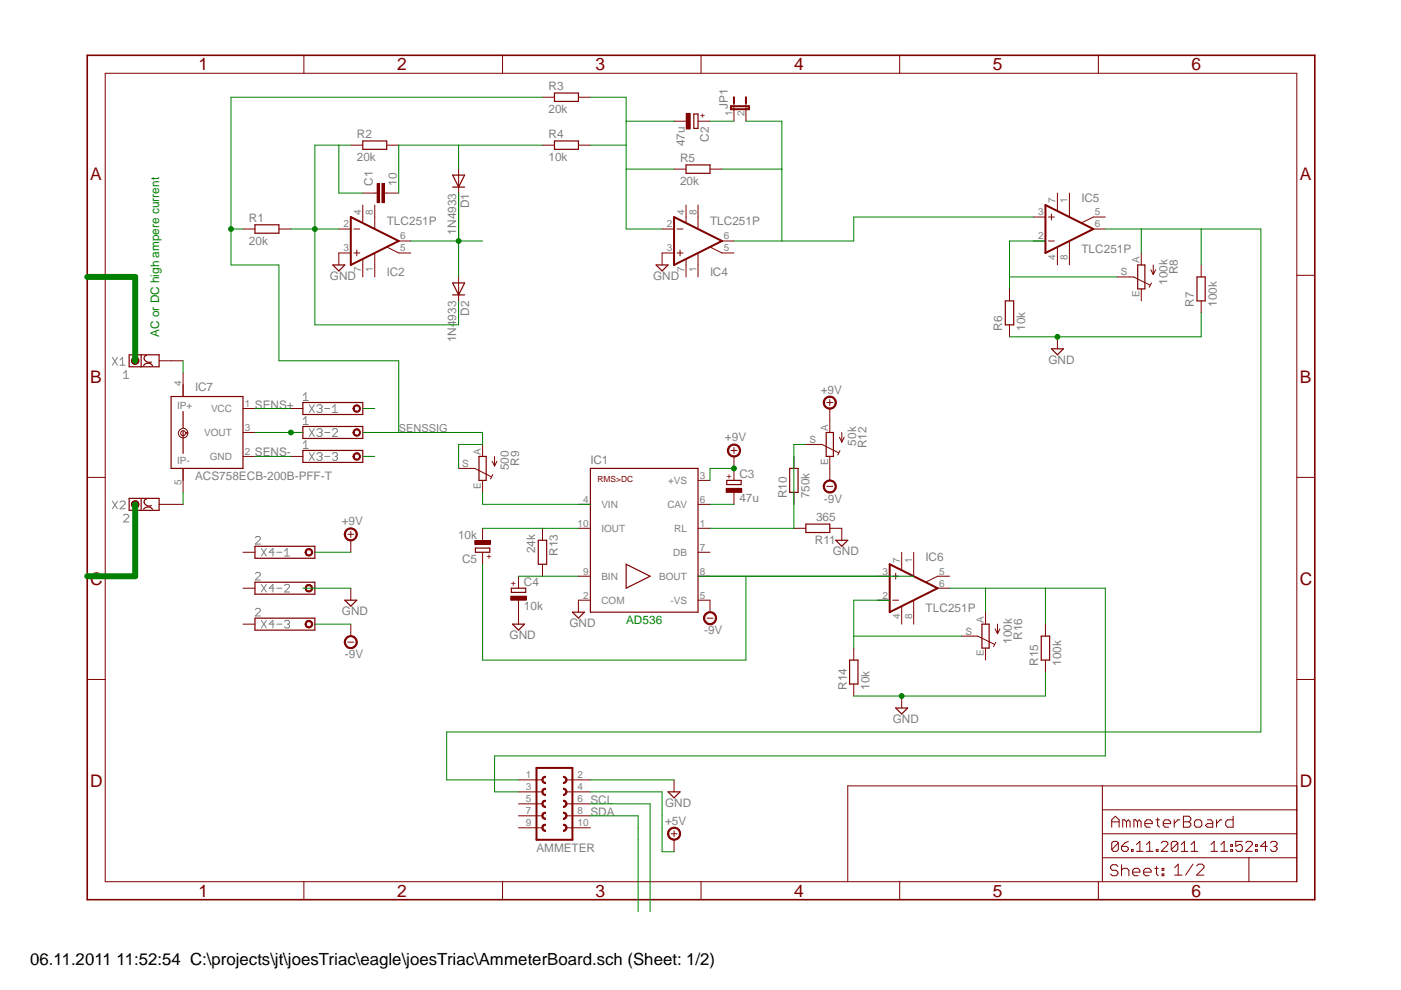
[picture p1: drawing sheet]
<svg xmlns="http://www.w3.org/2000/svg" width="297mm" height="210mm" viewBox="0 0 297 210" stroke-linecap="round" stroke-linejoin="round" font-family="sans-serif">
<g fill="none" stroke="#808080" stroke-width=".21">
<path d="M23.8 75.8l1.1 1.6M24.9 75.8l-1.1 1.6M25.4 76.3l.6-.5v1.6M25.4 77.4h1.1M26.2 79.1l.6-.5v1.6M26.2 80.2h1.1M64.3 83.8l.6-.5v1.6M64.3 88.9l.6-.6v1.7M64.3 94l.6-.6v1.7M64.3 84.9h1.1M64.3 90h1.1M64.3 95.1h1.1"/>
<path d="M65.6 85.8l1 1.7M65.6 90.9l1 1.6M65.6 96l1 1.6M66.6 85.8l-1 1.7M66.6 90.9l-1 1.6M66.6 96l-1 1.6M67.2 86.1l.3-.3h.5l.3 .3v.3l-.3 .2M67.2 91.2l.3-.3h.5l.3 .3v.2l-.3 .3M67.2 96.3l.3-.3h.5l.3 .3v.2l-.3 .3M67.7 86.6h.3M67.7 91.7h.3M67.7 96.8h.3"/>
<path d="M68 86.6l.3 .3v.3l-.3 .3h-.5l-.3-.3M68 91.7l.3 .3v.2l-.3 .3h-.5l-.3-.3M68 96.8l.3 .3v.2l-.3 .3h-.5l-.3-.3M68.8 86.6h1.1M68.8 91.7h1.1M68.8 96.8h1.1M70.5 87.5h1M70.5 86.4l.5-.6v1.7M70.5 91.2l.2-.3h.6l.2 .3v.2l-1 1.1h1M70.5 96.3l.2-.3h.6l.2 .3v.2l-.2 .3M71 96.8h.3M71.3 96.8l.2 .3v.2l-.2 .3h-.6l-.2-.3"/>
<path d="M23.8 106.3l1.1 1.6M24.9 106.3l-1.1 1.6M25.4 106.5l.3-.2h.6l.2 .2v.3l-1.1 1.1h1.1M26.2 109.3l.3-.2h.5l.3 .2v.3l-1.1 1.1h1.1M54.1 114l.3-.3h.5l.3 .3v.3l-1.1 1.1h1.1M55.4 116.3l1.1 1.6M56.5 116.3l-1.1 1.6M58.1 117.1h-1l.8-.8v1.6M58.7 117.1h1.1M60.3 116.8l.6-.5v1.6M60.3 117.9h1.1M54.1 121.6l.3-.2h.5l.3 .2v.3l-1.1 1.1h1.1"/>
<path d="M54.1 129.2l.3-.2h.5l.3 .2v.3l-1.1 1.1h1.1M55.4 123.9l1.1 1.6M55.4 131.5l1.1 1.6M56.5 123.9l-1.1 1.6M56.5 131.5l-1.1 1.6M58.1 124.7h-1l.8-.8v1.6M58.1 132.3h-1l.8-.8v1.6M58.7 124.7h1.1M58.7 132.3h1.1M60.3 124.2l.3-.3h.5l.3 .3v.3l-1.1 1h1.1M60.3 131.8l.3-.3h.5l.3 .3v.3l-.3 .2M60.9 132.3h.2"/>
<path d="M61.1 132.3l.3 .3v.3l-.3 .2h-.5l-.3-.2"/>
</g>
<g fill="none" stroke="#800000" stroke-width=".21">
<path d="M22.3 15.5h252.7v171.4h-252.7zM64.4 11.7v3.8M106.5 11.7v3.8M148.6 11.7v3.8M190.8 11.7v3.8M232.9 11.7v3.8M18.5 58.4h3.8M275 58.4h3.8M18.5 101.2h3.8M122.6 106.9h2.6M122.6 112h2.6M148 106.9h2.5"/>
<path d="M148 112h2.5M148 101.9h2.5M148 117.1h2.5M275 101.2h3.8M122.6 127.3h2.6M122.6 122.2h2.6M148 127.3h2.5M148 122.2h2.5M18.5 144.1h3.8M275 144.1h3.8M109.9 165.4h5.1M109.9 167.9h5.1"/>
<path d="M109.9 170.4h5.1M233.7 166.6v20.3M233.7 176.8h41.3M233.7 171.7h41.3M235.7 175.4v-1.6l.8-.7 .8 .7v1.6M235.7 174.2h1.6M237.1 178.7l-.3-.3h-.8l-.3 .3v1.4M237.1 178.7v1.4l-.3 .4h-.8l-.3-.4M237.1 178.7l-1.4 1.4M237.8 179.5h1l.4 .3v.3l-.4 .4h-.6l-.4-.4zM238.8 174.2l-.4-.4h-.4v1.6M238.8 174.2v1.2"/>
<path d="M238.8 174.2l.4-.4 .4 .4v1.2M239.2 178.4l-.7 .3-.7 .8M241 179.1l.7-.7v2.1M241.2 174.2l-.4-.4h-.4v1.6M241.2 174.2v1.2M241.2 174.2l.4-.4 .3 .4v1.2M242.7 174.6h1.6v-.4l-.4-.4h-.8l-.4 .4v.8l.4 .4h.8M243.1 179.1l.7-.7v2.1M245.1 173.8h.7M245.4 173.4v1.6l.4 .4M246.2 178.7l.4-.3h.7l.3 .3v.4l-1.4 1.4h1.4M246.6 174.6h1.6v-.4l-.4-.4h-.8l-.4 .4v.8l.4 .4h.8"/>
<path d="M249 173.8v1.6M249.7 178.7l-.3-.3h-.7l-.4 .3v1.4M249.7 178.7v1.4l-.3 .4h-.7l-.4-.4M249.7 178.7l-1.4 1.4M250.1 173.8h-.4l-.7 .8M250.4 179.1l.7-.7v2.1M250.9 174.2h1.2M250.9 173.1h1.2l.4 .3v.4l-.4 .4 .4 .4v.4l-.4 .4h-1.2zM252.5 179.1l.7-.7v2.1M253.6 173.8h.8l.4 .4v.8l-.4 .4h-.8l-.4-.4v-.8zM256 173.8h.7l.4 .4v1.2h-1.1l-.4-.4 .4-.4h1.1M256.7 179.1l.7-.7v2.1"/>
<path d="M257.9 173.8v1.6M258.9 179.1l.6-.7v2.1M259.1 173.8h-.4l-.8 .8M260.9 179.1h.4v.4h-.4zM261.4 173.1v2.3h-1.1l-.4-.4v-.8l.4-.4h1.1M263.4 178.4h-1.4v1.1l.7-.4h.4l.3 .4v.6l-.3 .4h-.8l-.3-.4M264.1 178.7l.4-.3h.7l.3 .3v.4l-1.4 1.4h1.4M266.2 179.1h.4v.4h-.4zM268.7 179.5h-1.5l1.1-1.1v2.1M269.4 178.7l.3-.3h.7l.4 .3v.4l-.4 .4M270.1 179.5h.3M270.4 179.5l.4 .3v.3l-.4 .4h-.7l-.3-.4"/>
<path d="M275 166.6h-95.3v20.3M64.4 186.9v3.9M106.5 186.9v3.9M148.6 186.9v3.9M190.8 186.9v3.9M232.9 186.9v3.9M233.7 181.9h41.3M237 183.7l-.4-.4h-.8l-.3 .4v.4l.3 .4h.8l.4 .4v.4l-.4 .4h-.8l-.3-.4M237.8 183.3v2.4M237.8 184.5l.4-.4h.8l.3 .4v1.2M239.9 180.1h.3v.4h-.3zM240.2 184.9h1.5v-.4l-.4-.4h-.8l-.3 .4v.8l.3 .4h.8"/>
<path d="M241 180.5h1.4M242.5 184.9h1.5v-.4l-.4-.4h-.7l-.4 .4v.8l.4 .4h.7M243.1 180.5h1.4M244.8 184.1h.8M245.1 180.1h.4v.4h-.4zM245.2 183.7v1.6l.4 .4M246.4 184.1h.4v.4h-.4zM246.4 185.3h.4v.4h-.4zM249 184l.8-.8v2.3M249 185.5h1.6M250.4 180.5h1.4M252.5 180.5h1.5"/>
<path d="M252.9 183.2l-1.5 2.3M253.7 183.6l.4-.4h.8l.4 .4v.4l-1.6 1.5h1.6M256.7 180.5h1.4M258.9 180.5h1.4M260.9 180.1h.4v.4h-.4zM264.8 181.9v5M266.2 180.1h.4v.4h-.4z"/>
</g>
<path d="M125.2 99.3h22.8v30.5h-22.8zM132.8 119.6l5 2.6-5 2.5z" fill="none" stroke="#800000" stroke-width=".25"/>
<path d="M18.5 11.7h260.3v179.1h-260.3z" fill="none" stroke="#800000" stroke-width=".34"/>
<path d="M113.7 162.8h7.7" fill="none" stroke="#800000" stroke-width=".42"/>
<path d="M115.2 169.8l.5-.1v.2a.51 .51 0 0 0-.6 .5 .51 .51 0 0 0 .6 .5v.3a.79 .79 0 0 1-.8-.5 .79 .79 0 0 1 .3-.9z" fill-rule="evenodd" fill="#800000"/>
<path d="M115.2 169.8l.5-.1v.2a.51 .51 0 0 0-.6 .5 .51 .51 0 0 0 .6 .5v.3a.79 .79 0 0 1-.8-.5 .79 .79 0 0 1 .3-.9z" fill="none" stroke="#800000" stroke-width=".21"/>
<path d="M115.2 167.2l.5-.1v.3a.51 .51 0 0 0-.6 .5 .51 .51 0 0 0 .6 .5v.3a.79 .79 0 0 1-.8-.6 .79 .79 0 0 1 .3-.9z" fill-rule="evenodd" fill="#800000"/>
<path d="M115.2 167.2l.5-.1v.3a.51 .51 0 0 0-.6 .5 .51 .51 0 0 0 .6 .5v.3a.79 .79 0 0 1-.8-.6 .79 .79 0 0 1 .3-.9z" fill="none" stroke="#800000" stroke-width=".21"/>
<path d="M115 164.9l.5-.3h.2v.2a.51 .51 0 0 0-.6 .6 .51 .51 0 0 0 .6 .5v.2a.76 .76 0 0 1-.8-.4 .76 .76 0 0 1 .1-.8z" fill-rule="evenodd" fill="#800000"/>
<path d="M115 164.9l.5-.3h.2v.2a.51 .51 0 0 0-.6 .6 .51 .51 0 0 0 .6 .5v.2a.76 .76 0 0 1-.8-.4 .76 .76 0 0 1 .1-.8zM120.1 165.4h5.1M120.1 167.9h5.1M120.1 170.4h5.1" fill="none" stroke="#800000" stroke-width=".21"/>
<path d="M119.5 169.7a.76 .76 0 0 1 .7 .7 .76 .76 0 0 1-.7 .8v-.3a.51 .51 0 0 0 .4-.5 .51 .51 0 0 0-.4-.5z" fill-rule="evenodd" fill="#800000"/>
<path d="M119.5 169.7a.76 .76 0 0 1 .7 .7 .76 .76 0 0 1-.7 .8v-.3a.51 .51 0 0 0 .4-.5 .51 .51 0 0 0-.4-.5z" fill="none" stroke="#800000" stroke-width=".21"/>
<path d="M119.5 167.1a.76 .76 0 0 1 .7 .8 .76 .76 0 0 1-.7 .8v-.3a.51 .51 0 0 0 .4-.5 .51 .51 0 0 0-.4-.5z" fill-rule="evenodd" fill="#800000"/>
<path d="M119.5 167.1a.76 .76 0 0 1 .7 .8 .76 .76 0 0 1-.7 .8v-.3a.51 .51 0 0 0 .4-.5 .51 .51 0 0 0-.4-.5z" fill="none" stroke="#800000" stroke-width=".21"/>
<path d="M119.5 164.6a.76 .76 0 0 1 .7 .8 .76 .76 0 0 1-.7 .7v-.2a.51 .51 0 0 0 .4-.5 .51 .51 0 0 0-.4-.6z" fill-rule="evenodd" fill="#800000"/>
<path d="M109.9 173h5.1M109.9 175.5h5.1M119.5 164.6a.76 .76 0 0 1 .7 .8 .76 .76 0 0 1-.7 .7v-.2a.51 .51 0 0 0 .4-.5 .51 .51 0 0 0-.4-.6z" fill="none" stroke="#800000" stroke-width=".21"/>
<path d="M113.7 162.8v15.3h7.7v-15.3" fill="none" stroke="#800000" stroke-width=".42"/>
<path d="M115 175l.5-.2h.2v.2a.51 .51 0 0 0-.6 .5 .51 .51 0 0 0 .6 .5v.3a.78 .78 0 0 1-.8-.4 .78 .78 0 0 1 .1-.9z" fill-rule="evenodd" fill="#800000"/>
<path d="M115 175l.5-.2h.2v.2a.51 .51 0 0 0-.6 .5 .51 .51 0 0 0 .6 .5v.3a.78 .78 0 0 1-.8-.4 .78 .78 0 0 1 .1-.9z" fill="none" stroke="#800000" stroke-width=".21"/>
<path d="M115 172.5l.5-.3h.2v.3a.51 .51 0 0 0-.6 .5 .51 .51 0 0 0 .6 .5v.2a.78 .78 0 0 1-.8-.4 .78 .78 0 0 1 .1-.8z" fill-rule="evenodd" fill="#800000"/>
<path d="M115 172.5l.5-.3h.2v.3a.51 .51 0 0 0-.6 .5 .51 .51 0 0 0 .6 .5v.2a.78 .78 0 0 1-.8-.4 .78 .78 0 0 1 .1-.8zM120.1 173h5.1M120.1 175.5h5.1" fill="none" stroke="#800000" stroke-width=".21"/>
<path d="M119.5 174.8a.76 .76 0 0 1 .7 .7 .76 .76 0 0 1-.7 .8v-.3a.51 .51 0 0 0 .4-.5 .51 .51 0 0 0-.4-.5z" fill-rule="evenodd" fill="#800000"/>
<path d="M119.5 174.8a.76 .76 0 0 1 .7 .7 .76 .76 0 0 1-.7 .8v-.3a.51 .51 0 0 0 .4-.5 .51 .51 0 0 0-.4-.5z" fill="none" stroke="#800000" stroke-width=".21"/>
<path d="M119.5 172.2a.76 .76 0 0 1 .7 .8 .76 .76 0 0 1-.7 .7v-.2a.51 .51 0 0 0 .4-.5 .51 .51 0 0 0-.4-.5z" fill-rule="evenodd" fill="#800000"/>
<g fill="none" stroke="#800000" stroke-width=".21">
<path d="M74.4 30.8h2.5M82 30.8h2.5M115 30.8h2.6M115 20.6h2.6M122.6 30.8h2.6M122.6 20.6h2.6M142.9 35.9h2.6M150.5 35.9h2.6M51.5 48.6h2.6M59.1 48.6h2.6M71.8 53.6h2.6M71.8 48.6h2.6"/>
<path d="M75 53.6h1.3M75 48.6h1.3M75.6 53v1.3M76.9 43.5v3.7M76.9 55v3.7M76.9 40.9h2.6M79.5 43.5v5M79.5 53.7v5M82 40.9h2.5M82.1 52.4l2.4 1.2h2.6M84.5 51.1h2.6M140.4 53.6h2.5"/>
<path d="M140.4 48.6h2.5M143.5 53.6h1.3M143.5 48.6h1.3M144.2 53v1.3M145.5 43.5v3.7M145.5 55v3.7M148 43.5v5M148 53.7v5M150.6 52.4l2.5 1.2h2.5M153.1 51.1h2.5M219.1 51.1h2.6M219.1 46h2.6"/>
<path d="M222.3 51.1h1.3M222.3 46h1.3M222.9 45.4v1.3M224.2 40.9v3.8M224.2 52.5v3.7M226.7 40.9v5M226.7 51.2v5M231.8 48.6h2.6M234.4 46h-2.6l-2.5 1.2M254.7 56.2v2.5M214 61.3v2.5M214 68.9v2.5"/>
<path d="M254.7 63.8v2.5M119.5 172.2a.76 .76 0 0 1 .7 .8 .76 .76 0 0 1-.7 .7v-.2a.51 .51 0 0 0 .4-.5 .51 .51 0 0 0-.4-.5z"/>
</g>
<path d="M74.4 46l10.1 5.1-10.1 5.1zM142.9 46l10.2 5.1-10.2 5.1zM221.7 43.5l10.1 5.1-10.1 5z" fill="none" stroke="#800000" stroke-width=".42"/>
<path d="M117.6 19.7h5v1.8h-5zM76.9 29.9h5.1v1.8h-5.1zM117.6 29.9h5v1.8h-5zM145.5 35h5v1.7h-5zM54.1 47.7h5v1.7h-5zM253.8 58.7h1.7v5.1h-1.7zM213.1 63.8h1.8v5.1h-1.8z" fill="none" stroke="#800000" stroke-width=".25"/>
<path d="M81 38.9h.5v4.1h-.5z" fill-rule="evenodd" fill="#800000"/>
<path d="M81 38.9h.5v4.1h-.5z" fill="none" stroke="#800000" stroke-width=".21"/>
<path d="M80 38.9h.5v4.1h-.5z" fill-rule="evenodd" fill="#800000"/>
<path d="M80 38.9h.5v4.1h-.5zM142.9 25.7h2.6M148 25.7h2.5M79.5 40.9h.5M81.5 40.9h.5" fill="none" stroke="#800000" stroke-width=".21"/>
<path d="M147.1 24.2h.9v3h-.9z" fill="none" stroke="#800000" stroke-width=".25"/>
<path d="M145.5 24h.8v3.3h-.8z" fill-rule="evenodd" fill="#800000"/>
<g fill="none" stroke="#800000" stroke-width=".21">
<path d="M97.2 35.9v5M145.5 24h.8v3.3h-.8zM155.6 21.9v3.8M158.2 21.9v3.8M71.8 53.6v2.6M97.2 58.7v5.1M140.4 53.6v2.6M236.9 58.7h3.4l3.5 1.8M242 53.6v2.6M244 57.2l.5 1M244.1 60l-.4 .9M244.5 56.2v2"/>
<path d="M245 57.2l-.5 1M224.2 71.4v2.6M242 61.3v2.5M142.9 165.4v2.5M142.9 178.1v2.5"/>
</g>
<path d="M96 37.1h2.5l-1.3 2.6zM96 39.7h2.5M70.6 56.2h2.5l-1.3 1.2zM96 60h2.5l-1.3 2.5zM139.1 56.2h2.5l-1.2 1.2zM241.2 56.2h1.5v5.1h-1.5zM96 62.5h2.5M222.9 74h2.6l-1.3 1.2zM141.6 167.9h2.6l-1.3 1.3z" fill="none" stroke="#800000" stroke-width=".25"/>
<path d="M155 22.5h3.8v.7h-3.8zM155.6 20.6v1.3M158.2 20.6v1.3" fill="none" stroke="#800000" stroke-width=".42"/>
<path d="M141.9 175.9a1.4 1.4 0 0 1 2.2 .1 1.4 1.4 0 0 1-.8 2.1 1.4 1.4 0 0 1-1.8-1.3h.3a1.15 1.15 0 0 1 1.5-1.1 1.15 1.15 0 0 1 .4 1.8 1.15 1.15 0 0 1-1.8-.3l-.1-.4h-.3z" fill-rule="evenodd" fill="#800000"/>
<path d="M33.7 76.5h5.1M38.8 79v5.1M38.1 91.1a.99 .99 0 0 1 1-.3 .99 .99 0 0 1 .7 .9h-.5a.52 .52 0 0 0-.8-.3 .52 .52 0 0 0 0 .8 .52 .52 0 0 0 .8-.3h.5a1.01 1.01 0 0 1-1.4 .9 1.01 1.01 0 0 1-.3-1.7zM38.8 99.3v5.1M51.5 96.8h2.6M51.5 86.6h2.6M51.5 91.7h2.6M141.9 175.9a1.4 1.4 0 0 1 2.2 .1 1.4 1.4 0 0 1-.8 2.1 1.4 1.4 0 0 1-1.8-1.3h.3a1.15 1.15 0 0 1 1.5-1.1 1.15 1.15 0 0 1 .4 1.8 1.15 1.15 0 0 1-1.8-.3l-.1-.4h-.3zM142.3 176.8h1.2M142.9 176.1v1.3" fill="none" stroke="#800000" stroke-width=".21"/>
<path d="M27.4 75.2h6.3v2.6h-6.3zM29.9 75.2v2.6M31.1 75.4a.6 .6 0 0 0-.5 .7M36.3 84.1h15.2v15.2h-15.2zM38.8 87.2v3.5M38.8 91.4v4.7" fill="none" stroke="#800000" stroke-width=".25"/>
<path d="M28.2 75.8a.82 .82 0 0 1 1.2 .3 .82 .82 0 0 1-.6 1.2 .82 .82 0 0 1-.9-.8h.2a.56 .56 0 0 1 .7-.6 .56 .56 0 0 1 .3 .9 .56 .56 0 0 1-.9 0l-.1-.3h-.2z" fill-rule="evenodd" fill="#800000"/>
<path d="M28.2 75.8a.82 .82 0 0 1 1.2 .3 .82 .82 0 0 1-.6 1.2 .82 .82 0 0 1-.9-.8h.2a.56 .56 0 0 1 .7-.6 .56 .56 0 0 1 .3 .9 .56 .56 0 0 1-.9 0l-.1-.3h-.2zM33.7 106.9h5.1" fill="none" stroke="#800000" stroke-width=".21"/>
<path d="M30.4 77.5a1.15 1.15 0 0 1 1.9 0M30.6 76.1a1.16 1.16 0 0 0 1.5 .7M27.4 105.7h6.3v2.5h-6.3zM29.9 105.7v2.5M31.1 105.8a.6 .6 0 0 0-.5 .8" fill="none" stroke="#800000" stroke-width=".25"/>
<path d="M27.9 106.6a.82 .82 0 0 1 1.4-.2 .82 .82 0 0 1-.3 1.3 .82 .82 0 0 1-1.1-.8h.2a.55 .55 0 0 1 .7-.5 .55 .55 0 0 1 .3 .8 .55 .55 0 0 1-.9 0l-.1-.3h-.2z" fill-rule="evenodd" fill="#800000"/>
<path d="M61.7 86.6h2.5M27.9 106.6a.82 .82 0 0 1 1.4-.2 .82 .82 0 0 1-.3 1.3 .82 .82 0 0 1-1.1-.8h.2a.55 .55 0 0 1 .7-.5 .55 .55 0 0 1 .3 .8 .55 .55 0 0 1-.9 0l-.1-.3h-.2z" fill="none" stroke="#800000" stroke-width=".21"/>
<path d="M64.2 85.3h12.7v2.6h-12.7zM30.4 107.9a1.21 1.21 0 0 1 1.9 0M30.6 106.6a1.08 1.08 0 0 0 1.5 .6" fill="none" stroke="#800000" stroke-width=".25"/>
<path d="M75.2 86a.8 .8 0 0 1 1.2 .3 .8 .8 0 0 1-.6 1.1 .8 .8 0 0 1-1-.8h.3a.57 .57 0 0 1 .8-.4 .57 .57 0 0 1 .2 .9 .57 .57 0 0 1-1-.2v-.3h-.3z" fill-rule="evenodd" fill="#800000"/>
<path d="M61.7 91.7h2.5M75.2 86a.8 .8 0 0 1 1.2 .3 .8 .8 0 0 1-.6 1.1 .8 .8 0 0 1-1-.8h.3a.57 .57 0 0 1 .8-.4 .57 .57 0 0 1 .2 .9 .57 .57 0 0 1-1-.2v-.3h-.3z" fill="none" stroke="#800000" stroke-width=".21"/>
<path d="M64.2 90.4h12.7v2.6h-12.7z" fill="none" stroke="#800000" stroke-width=".25"/>
<path d="M75.2 91.1a.8 .8 0 0 1 1.2 .3 .8 .8 0 0 1-.6 1.1 .8 .8 0 0 1-1-.8h.3a.57 .57 0 0 1 .8-.4 .57 .57 0 0 1 .2 .9 .57 .57 0 0 1-1-.2v-.3h-.3z" fill-rule="evenodd" fill="#800000"/>
<path d="M61.7 96.8h2.5M75.2 91.1a.8 .8 0 0 1 1.2 .3 .8 .8 0 0 1-.6 1.1 .8 .8 0 0 1-1-.8h.3a.57 .57 0 0 1 .8-.4 .57 .57 0 0 1 .2 .9 .57 .57 0 0 1-1-.2v-.3h-.3z" fill="none" stroke="#800000" stroke-width=".21"/>
<path d="M64.2 95.5h12.7v2.5h-12.7z" fill="none" stroke="#800000" stroke-width=".25"/>
<path d="M74.9 96.4a.8 .8 0 0 1 1.3-.2 .8 .8 0 0 1-.3 1.3 .8 .8 0 0 1-1.1-.7h.3a.56 .56 0 0 1 .8-.5 .56 .56 0 0 1 .1 .9 .56 .56 0 0 1-.9-.2v-.2h-.3z" fill-rule="evenodd" fill="#800000"/>
<path d="M74.9 96.4a.8 .8 0 0 1 1.3-.2 .8 .8 0 0 1-.3 1.3 .8 .8 0 0 1-1.1-.7h.3a.56 .56 0 0 1 .8-.5 .56 .56 0 0 1 .1 .9 .56 .56 0 0 1-.9-.2v-.2h-.3zM51.5 117.1h2.6" fill="none" stroke="#800000" stroke-width=".21"/>
<path d="M54.1 115.8h12.7v2.6h-12.7z" fill="none" stroke="#800000" stroke-width=".25"/>
<path d="M65 116.4a.82 .82 0 0 1 1.2 .3 .82 .82 0 0 1-.5 1.2 .82 .82 0 0 1-1-.8h.2a.56 .56 0 0 1 .8-.5 .56 .56 0 0 1 .2 .9 .56 .56 0 0 1-.9-.2l-.1-.2h-.2z" fill-rule="evenodd" fill="#800000"/>
<path d="M65 116.4a.82 .82 0 0 1 1.2 .3 .82 .82 0 0 1-.5 1.2 .82 .82 0 0 1-1-.8h.2a.56 .56 0 0 1 .8-.5 .56 .56 0 0 1 .2 .9 .56 .56 0 0 1-.9-.2l-.1-.2h-.2zM51.5 124.7h2.6" fill="none" stroke="#800000" stroke-width=".21"/>
<path d="M54.1 123.4h12.7v2.6h-12.7z" fill="none" stroke="#800000" stroke-width=".25"/>
<path d="M65 124a.82 .82 0 0 1 1.2 .4 .82 .82 0 0 1-.5 1.1 .82 .82 0 0 1-1-.8h.2a.56 .56 0 0 1 .8-.5 .56 .56 0 0 1 .2 1 .56 .56 0 0 1-.9-.2l-.1-.3h-.2z" fill-rule="evenodd" fill="#800000"/>
<path d="M51.5 132.3h2.6M65 124a.82 .82 0 0 1 1.2 .4 .82 .82 0 0 1-.5 1.1 .82 .82 0 0 1-1-.8h.2a.56 .56 0 0 1 .8-.5 .56 .56 0 0 1 .2 1 .56 .56 0 0 1-.9-.2l-.1-.3h-.2z" fill="none" stroke="#800000" stroke-width=".21"/>
<path d="M54.1 131.1h12.7v2.5h-12.7z" fill="none" stroke="#800000" stroke-width=".25"/>
<path d="M65 131.7a.82 .82 0 0 1 1.2 .3 .82 .82 0 0 1-.5 1.1 .82 .82 0 0 1-1-.8h.2a.56 .56 0 0 1 .8-.4 .56 .56 0 0 1 .2 .9 .56 .56 0 0 1-.9-.2l-.1-.3h-.2z" fill-rule="evenodd" fill="#800000"/>
<path d="M74.4 114.6v2.5M65 131.7a.82 .82 0 0 1 1.2 .3 .82 .82 0 0 1-.5 1.1 .82 .82 0 0 1-1-.8h.2a.56 .56 0 0 1 .8-.4 .56 .56 0 0 1 .2 .9 .56 .56 0 0 1-.9-.2l-.1-.3h-.2z" fill="none" stroke="#800000" stroke-width=".21"/>
<path d="M73.3 112.4a1.39 1.39 0 0 1 2.2 .2 1.39 1.39 0 0 1-.8 2 1.39 1.39 0 0 1-1.7-1.3h.2a1.13 1.13 0 0 1 1.6-1.1 1.13 1.13 0 0 1 .4 1.8 1.13 1.13 0 0 1-1.9-.3l-.1-.4h-.2z" fill-rule="evenodd" fill="#800000"/>
<path d="M73.3 112.4a1.39 1.39 0 0 1 2.2 .2 1.39 1.39 0 0 1-.8 2 1.39 1.39 0 0 1-1.7-1.3h.2a1.13 1.13 0 0 1 1.6-1.1 1.13 1.13 0 0 1 .4 1.8 1.13 1.13 0 0 1-1.9-.3l-.1-.4h-.2zM73.7 113.3h1.3M74.4 112.6v1.3M74.4 132.3v2.6" fill="none" stroke="#800000" stroke-width=".21"/>
<path d="M73.3 135.3a1.39 1.39 0 0 1 2.2 .1 1.39 1.39 0 0 1-.8 2.1 1.39 1.39 0 0 1-1.7-1.4h.2a1.13 1.13 0 0 1 1.6-1.1 1.13 1.13 0 0 1 .4 1.9 1.13 1.13 0 0 1-1.9-.4l-.1-.4h-.2z" fill-rule="evenodd" fill="#800000"/>
<g fill="none" stroke="#800000" stroke-width=".21">
<path d="M97.2 99.3h3.5l3.5 1.8M102.3 94.2v2.6M104.3 97.8l.6 1M104.9 96.8v2M105.4 97.8l-.5 1M168.3 96.8v2.5M170.9 94.2h3.4l3.5 1.8M175.9 86.6v5.1M175.9 96.8v2.5M178 92.7l.5 1M178.1 95.5l-.5 1M178.5 91.7v2"/>
<path d="M179 92.7l-.5 1M102.3 101.9v2.5M104.5 100.6l-.5 1M168.3 104.4v2.5M168.3 112h2.6M175.9 112h2.6M73.3 135.3a1.39 1.39 0 0 1 2.2 .1 1.39 1.39 0 0 1-.8 2.1 1.39 1.39 0 0 1-1.7-1.4h.2a1.13 1.13 0 0 1 1.6-1.1 1.13 1.13 0 0 1 .4 1.9 1.13 1.13 0 0 1-1.9-.4l-.1-.4h-.2zM73.7 136.1h1.3M74.4 124.7v2.6M122.6 127.3v2.5"/>
</g>
<path d="M101.6 96.8h1.5v5.1h-1.5zM167.4 99.3h1.8v5.1h-1.8zM175.2 91.7h1.5v5.1h-1.5zM170.9 111.1h5v1.8h-5zM73.1 127.3h2.5l-1.2 1.2zM121.4 129.8h2.5l-1.3 1.3z" fill="none" stroke="#800000" stroke-width=".25"/>
<path d="M174.9 84.5a1.4 1.4 0 0 1 2.2 .1 1.4 1.4 0 0 1-.8 2.1 1.4 1.4 0 0 1-1.8-1.4h.3a1.13 1.13 0 0 1 1.6-1 1.13 1.13 0 0 1 .3 1.8 1.13 1.13 0 0 1-1.8-.3l-.1-.5h-.3z" fill-rule="evenodd" fill="#800000"/>
<path d="M174.9 84.5a1.4 1.4 0 0 1 2.2 .1 1.4 1.4 0 0 1-.8 2.1 1.4 1.4 0 0 1-1.8-1.4h.3a1.13 1.13 0 0 1 1.6-1 1.13 1.13 0 0 1 .3 1.8 1.13 1.13 0 0 1-1.8-.3l-.1-.5h-.3zM175.3 85.3h1.3M175.9 84.7v1.3M175.9 99.3v2.6" fill="none" stroke="#800000" stroke-width=".21"/>
<path d="M174.9 102.2a1.4 1.4 0 0 1 2.2 .2 1.4 1.4 0 0 1-.8 2.1 1.4 1.4 0 0 1-1.8-1.4h.3a1.13 1.13 0 0 1 1.6-1 1.13 1.13 0 0 1 .3 1.8 1.13 1.13 0 0 1-1.8-.4l-.1-.4h-.3z" fill-rule="evenodd" fill="#800000"/>
<path d="M155.6 99.3v2.6M155.6 104.4v2.5M174.9 102.2a1.4 1.4 0 0 1 2.2 .2 1.4 1.4 0 0 1-.8 2.1 1.4 1.4 0 0 1-1.8-1.4h.3a1.13 1.13 0 0 1 1.6-1 1.13 1.13 0 0 1 .3 1.8 1.13 1.13 0 0 1-1.8-.4l-.1-.4h-.3zM175.3 103.1h1.3M178.5 112v2.6" fill="none" stroke="#800000" stroke-width=".21"/>
<path d="M154.1 101.9h3v.8h-3zM177.2 114.6h2.5l-1.2 1.2z" fill="none" stroke="#800000" stroke-width=".25"/>
<path d="M154 103.5h3.3v.9h-3.3z" fill-rule="evenodd" fill="#800000"/>
<path d="M155.6 96.8v2.5M154 103.5h3.3v.9h-3.3z" fill="none" stroke="#800000" stroke-width=".21"/>
<path d="M154.6 94.6a1.4 1.4 0 0 1 2.2 .2 1.4 1.4 0 0 1-.8 2.1 1.4 1.4 0 0 1-1.8-1.4h.3a1.15 1.15 0 0 1 1.6-1.1 1.15 1.15 0 0 1 .3 1.9 1.15 1.15 0 0 1-1.8-.4l-.1-.4h-.3z" fill-rule="evenodd" fill="#800000"/>
<path d="M154.6 94.6a1.4 1.4 0 0 1 2.2 .2 1.4 1.4 0 0 1-.8 2.1 1.4 1.4 0 0 1-1.8-1.4h.3a1.15 1.15 0 0 1 1.6-1.1 1.15 1.15 0 0 1 .3 1.9 1.15 1.15 0 0 1-1.8-.4l-.1-.4h-.3zM155 95.5h1.2M155.6 94.9v1.2M150.5 127.3v2.5" fill="none" stroke="#800000" stroke-width=".21"/>
<path d="M149.5 130.2a1.39 1.39 0 0 1 2.2 .1 1.39 1.39 0 0 1-.8 2.1 1.39 1.39 0 0 1-1.8-1.3h.3a1.15 1.15 0 0 1 1.5-1.2 1.15 1.15 0 0 1 .5 1.9 1.15 1.15 0 0 1-1.9-.4l-.1-.3h-.3z" fill-rule="evenodd" fill="#800000"/>
<path d="M109.9 122.2v2.5M109.9 127.3v2.5M149.5 130.2a1.39 1.39 0 0 1 2.2 .1 1.39 1.39 0 0 1-.8 2.1 1.39 1.39 0 0 1-1.8-1.3h.3a1.15 1.15 0 0 1 1.5-1.2 1.15 1.15 0 0 1 .5 1.9 1.15 1.15 0 0 1-1.9-.4l-.1-.3h-.3zM149.9 131.1h1.3" fill="none" stroke="#800000" stroke-width=".21"/>
<path d="M108.4 124.7h3.1v.9h-3.1z" fill="none" stroke="#800000" stroke-width=".25"/>
<path d="M108.3 126.4h3.3v.9h-3.3z" fill-rule="evenodd" fill="#800000"/>
<path d="M102.3 112v2.6M102.3 117.1v2.5M108.3 126.4h3.3v.9h-3.3z" fill="none" stroke="#800000" stroke-width=".21"/>
<path d="M100.8 116.2h3v.9h-3z" fill="none" stroke="#800000" stroke-width=".25"/>
<path d="M100.7 114.6h3.3v.8h-3.3z" fill-rule="evenodd" fill="#800000"/>
<g fill="none" stroke="#800000" stroke-width=".21">
<path d="M100.7 114.6h3.3v.8h-3.3zM115 112v2.6M115 119.6v2.6M191.2 117.1v3.7M193.7 117.1v5M109.9 129.8v2.5M181 137.4v2.6M186.1 122.2h2.5M186.1 127.3h2.5M189.3 122.2h1.2M189.3 127.3h1.2M189.9 121.5v1.3"/>
<path d="M191.2 128.6v3.7M193.7 127.3v5M198.8 124.7h2.5M201.3 122.2h-2.5l-2.5 1.2M203.9 134.9h3.4l3.5 1.7M209 129.8v2.5M209 137.4v2.6M211 133.3l.5 1.1M211.1 136.2l-.5 .9M211.5 132.3v2.1M212 133.3l-.5 1.1M221.7 132.3v2.6"/>
<path d="M221.7 140v2.5M181 145v2.6M191.2 147.6v2.5"/>
</g>
<path d="M114.1 114.6h1.8v5h-1.8zM108.7 132.3h2.5l-1.3 1.3zM180.1 140h1.8v5h-1.8zM208.2 132.3h1.5v5.1h-1.5zM220.8 134.9h1.7v5.1h-1.7zM189.9 150.1h2.5l-1.2 1.3z" fill="none" stroke="#800000" stroke-width=".25"/>
<path d="M188.6 119.6l10.2 5.1-10.2 5.1z" fill="none" stroke="#800000" stroke-width=".42"/>
<path d="M254.7 66.3v5.1h-40.7M125.2 170.4h12.6v22.9M125.2 173h10.1v20.3" fill="none" stroke="#008000" stroke-width=".21"/>
<circle cx="224.2" cy="71.4" r=".51" fill="#008000"/>
<g fill="none" stroke="#008000" stroke-width=".21">
<path d="M64.2 124.7h10.2M221.7 142.5v5.1h-40.7"/>
<circle cx="224.2" cy="71.4" r=".51"/>
</g>
<circle cx="191.2" cy="147.6" r=".51" fill="#008000"/>
<g fill="none" stroke="#008000" stroke-width=".21">
<path d="M71.8 30.8v10.1h5.1M74.4 30.8h-7.6v38.1h30.4v-5.1M61.7 48.6h10.1M125.2 165.4h17.7"/>
<circle cx="191.2" cy="147.6" r=".51"/>
</g>
<circle cx="66.8" cy="48.6" r=".51" fill="#008000"/>
<g fill="none" stroke="#008000" stroke-width=".21">
<path d="M115 20.6h-66v28h2.5"/>
<circle cx="66.8" cy="48.6" r=".51"/>
</g>
<circle cx="49" cy="48.6" r=".51" fill="#008000"/>
<g fill="none" stroke="#008000" stroke-width=".21">
<path d="M97.2 30.8v5.1M115 30.8h-30.5v10.1M49 48.6v7.6h10.1v20.3h25.4v15.2M87.1 51.1h15.2M97.2 40.9v17.8M76.9 91.7h25.4v2.5h-5.1v5.1"/>
<circle cx="49" cy="48.6" r=".51"/>
</g>
<circle cx="97.2" cy="51.1" r=".51" fill="#008000"/>
<g fill="none" stroke="#008000" stroke-width=".21">
<path d="M125.2 20.6h7.6v28h7.6M125.2 30.8h7.6M132.8 35.9h10.1M132.8 25.7h10.1M150.5 25.7h5.1M153.1 35.9h12.7M158.2 25.7h7.6v25.4M214 58.7h22.9M219.1 46h-38.1v5.1h-25.4M221.7 51.1h-7.7v10.2M234.4 48.6h32.9v106.6h-172.6v10.2h15.2M242 48.6v5"/>
<path d="M254.7 48.6v7.6M38.8 76.5v2.5M54.1 86.6h7.6M54.1 96.8h7.6M54.1 91.7h10.1M38.8 104.4v2.5M125.2 167.9h15.2v12.7h2.5"/>
<circle cx="97.2" cy="51.1" r=".51"/>
</g>
<circle cx="61.7" cy="91.7" r=".51" fill="#008000"/>
<g fill="none" stroke="#008000" stroke-width=".21">
<path d="M76.9 86.6h2.6M76.9 96.8h2.6M155.6 99.3h-5.1v2.6M66.8 117.1h7.6"/>
<circle cx="61.7" cy="91.7" r=".51"/>
</g>
<circle cx="155.6" cy="99.3" r=".51" fill="#008000"/>
<g fill="none" stroke="#008000" stroke-width=".21">
<path d="M170.9 94.2h-2.6v17.8h-17.8M102.3 104.4v2.5h22.9M102.3 119.6v20.4h55.9v-17.8M102.3 112h20.3M150.5 106.9h5.1M66.8 132.3h7.6M109.9 122.2h12.7M148 122.2h45.7M181 134.9h22.9M188.6 127.3h-7.6v10.1M201.3 124.7h33.1v35.6h-129.5v7.6h5M209 124.7v5.1"/>
<path d="M221.7 124.7v7.6"/>
<circle cx="155.6" cy="99.3" r=".51"/>
</g>
<path d="M18.5 58.7h10.2v17.8M28.7 106.9v15.3h-10.2" fill="none" stroke="#008000" stroke-width="1.3"/>
<g font-size="3.7" fill="#800000">
<text x="42.1" y="14.9">1</text>
<text x="84.2" y="14.9">2</text>
<text x="126.3" y="14.9">3</text>
<text x="168.4" y="14.9">4</text>
<text x="210.5" y="14.9">5</text>
<text x="252.6" y="14.9">6</text>
<text x="19.1" y="38.3">A</text>
<text x="275.6" y="38.3">A</text>
<text x="19.1" y="81.1">B</text>
<text x="275.6" y="81.1">B</text>
<text x="19.1" y="124">C</text>
<text x="275.6" y="124">C</text>
<text x="19.1" y="166.8">D</text>
<text x="275.6" y="166.8">D</text>
<text x="42.1" y="190.1">1</text>
<text x="84.2" y="190.1">2</text>
<text x="126.3" y="190.1">3</text>
<text x="168.4" y="190.1">4</text>
<text x="210.5" y="190.1">5</text>
<text x="252.6" y="190.1">6</text>
</g>
<text font-size="3.6" x="6.4" y="204.6">06.11.2011 11:52:54 C:\projects\jt\joesTriac\eagle\joesTriac\AmmeterBoard.sch (Sheet: 1/2)</text>
<g font-size="2.5" fill="#808080">
<text x="116.3" y="23.9">20k</text>
<text x="116.3" y="19.1">R3</text>
<text x="154.3" y="23.2" transform="rotate(-90 154.3 23.2)">JP1</text>
<text x="75.6" y="29.3">R2</text>
<text x="116.3" y="29.3">R4</text>
<text x="75.6" y="34.1">20k</text>
<text x="116.3" y="34.1">10k</text>
<text x="144.2" y="34.4">R5</text>
<text x="145.2" y="31" transform="rotate(-90 145.2 31)">47u</text>
<text x="150.3" y="30.1" transform="rotate(-90 150.3 30.1)">C2</text>
<text x="79.1" y="39.4" transform="rotate(-90 79.1 39.4)">C1</text>
<text x="84.2" y="39.4" transform="rotate(-90 84.2 39.4)">10</text>
<text x="144.2" y="39.2">20k</text>
<text x="52.8" y="47">R1</text>
<text x="82" y="47.8">TLC251P</text>
<text x="99.5" y="44.2" transform="rotate(-90 99.5 44.2)">D1</text>
<text x="150.5" y="47.8">TLC251P</text>
<text x="229.3" y="42.8">IC5</text>
<text x="52.8" y="51.9">20k</text>
<text x="96.7" y="49.7" transform="rotate(-90 96.7 49.7)">1N4933</text>
<text x="229.3" y="53.6">TLC251P</text>
<text x="69.9" y="59.4">GND</text>
<text x="82" y="58.6">IC2</text>
<text x="138.5" y="59.4">GND</text>
<text x="150.5" y="58.6">IC4</text>
<text x="249.7" y="58.1" transform="rotate(-90 249.7 58.1)">R8</text>
<text x="247.6" y="60.4" transform="rotate(-90 247.6 60.4)">100k</text>
<text x="253.2" y="65.1" transform="rotate(-90 253.2 65.1)">R7</text>
<text x="258" y="65.1" transform="rotate(-90 258 65.1)">100k</text>
<text x="99.5" y="67" transform="rotate(-90 99.5 67)">D2</text>
<text x="212.5" y="70.1" transform="rotate(-90 212.5 70.1)">R6</text>
<text x="217.3" y="70.1" transform="rotate(-90 217.3 70.1)">10k</text>
<text x="96.7" y="72.6" transform="rotate(-90 96.7 72.6)">1N4933</text>
<text x="222.3" y="77.1">GND</text>
<text x="41.4" y="82.8">IC7</text>
<text x="174" y="83.5">+9V</text>
<text x="54.1" y="86.6">SENS+</text>
<text x="153.7" y="93.6">+9V</text>
<text x="181.5" y="94.5" transform="rotate(-90 181.5 94.5)">50k</text>
<text x="183.7" y="95" transform="rotate(-90 183.7 95)">R12</text>
<text x="41.4" y="101.9">ACS758ECB-200B-PFF-T</text>
<text x="54.1" y="96.8">SENS-</text>
<text x="107.9" y="99.7" transform="rotate(-90 107.9 99.7)">500</text>
<text x="110.1" y="98.7" transform="rotate(-90 110.1 98.7)">R9</text>
<text x="125.2" y="98.3">IC1</text>
<text x="156.8" y="101.4">C3</text>
<text x="156.8" y="106.5">47u</text>
<text x="166.8" y="105.7" transform="rotate(-90 166.8 105.7)">R10</text>
<text x="171.6" y="105.7" transform="rotate(-90 171.6 105.7)">750k</text>
<text x="174.7" y="106.6">-9V</text>
<text x="72.5" y="111.4">+9V</text>
<text x="173" y="110.5">365</text>
<text x="97.1" y="114.3">10k</text>
<text x="98" y="119.4">C5</text>
<text x="113.5" y="117.3" transform="rotate(-90 113.5 117.3)">24k</text>
<text x="118.3" y="117.9" transform="rotate(-90 118.3 117.9)">R13</text>
<text x="172.8" y="115.3">R11</text>
<text x="176.6" y="117.7">GND</text>
<text x="196.3" y="119">IC6</text>
<text x="111.1" y="124.2">C4</text>
<text x="72.5" y="130.4">GND</text>
<text x="111.1" y="129.3">10k</text>
<text x="196.3" y="129.8">TLC251P</text>
<text x="108" y="135.5">GND</text>
<text x="120.7" y="133">GND</text>
<text x="149.3" y="134.5">-9V</text>
<text x="214.5" y="136.5" transform="rotate(-90 214.5 136.5)">100k</text>
<text x="216.7" y="135.7" transform="rotate(-90 216.7 135.7)">R16</text>
<text x="73.1" y="139.6">-9V</text>
<text x="220.1" y="141.2" transform="rotate(-90 220.1 141.2)">R15</text>
<text x="225" y="141.2" transform="rotate(-90 225 141.2)">100k</text>
<text x="179.5" y="146.3" transform="rotate(-90 179.5 146.3)">R14</text>
<text x="184.3" y="146.3" transform="rotate(-90 184.3 146.3)">10k</text>
<text x="189.3" y="153.3">GND</text>
<text x="125.2" y="170.4">SCL</text>
<text x="125.2" y="173">SDA</text>
<text x="141" y="171.1">GND</text>
<text x="141" y="174.9">+5V</text>
<text x="113.7" y="180.6">AMMETER</text>
</g>
<g font-size="2.5" fill="#008000">
<text x="33.7" y="71.4" transform="rotate(-90 33.7 71.4)">AC or DC high ampere current</text>
<text x="132.8" y="132.3">AD536</text>
</g>
<text font-size="2.3" fill="#808080" x="84.5" y="91.7">SENSSIG</text>
<g font-size="2.1" fill="#808080">
<text x="155.3" y="24.7" transform="rotate(-90 155.3 24.7)">1</text>
<text x="157.8" y="24.7" transform="rotate(-90 157.8 24.7)">2</text>
<text x="76.6" y="45.6" transform="rotate(-90 76.6 45.6)">4</text>
<text x="79.1" y="45.6" transform="rotate(-90 79.1 45.6)">8</text>
<text x="145.1" y="45.6" transform="rotate(-90 145.1 45.6)">4</text>
<text x="147.7" y="45.6" transform="rotate(-90 147.7 45.6)">8</text>
<text x="220.1" y="45.6">3</text>
<text x="223.8" y="43.1" transform="rotate(-90 223.8 43.1)">7</text>
<text x="226.4" y="43.1" transform="rotate(-90 226.4 43.1)">1</text>
<text x="232.2" y="45.6">5</text>
<text x="72.9" y="48.2">2</text>
<text x="72.9" y="53.3">3</text>
<text x="84.9" y="53.3">5</text>
<text x="84.9" y="50.7">6</text>
<text x="141.4" y="48.2">2</text>
<text x="141.4" y="53.3">3</text>
<text x="153.5" y="53.3">5</text>
<text x="153.5" y="50.7">6</text>
<text x="220.1" y="50.7">2</text>
<text x="232.2" y="48.2">6</text>
<text x="76.6" y="57.7" transform="rotate(-90 76.6 57.7)">7</text>
<text x="79.1" y="57.7" transform="rotate(-90 79.1 57.7)">1</text>
<text x="145.1" y="57.7" transform="rotate(-90 145.1 57.7)">7</text>
<text x="147.7" y="57.7" transform="rotate(-90 147.7 57.7)">1</text>
<text x="223.8" y="55.2" transform="rotate(-90 223.8 55.2)">4</text>
<text x="226.4" y="55.2" transform="rotate(-90 226.4 55.2)">8</text>
<text x="237.7" y="58.3">S</text>
<text x="241.6" y="55.8" transform="rotate(-90 241.6 55.8)">A</text>
<text x="241.6" y="63" transform="rotate(-90 241.6 63)">E</text>
<text x="38.5" y="81.7" transform="rotate(-90 38.5 81.7)">4</text>
<text x="37.5" y="86.6">IP+</text>
<text x="44.7" y="87.4">VCC</text>
<text x="51.9" y="86.3">1</text>
<text x="43.3" y="92.5">VOUT</text>
<text x="51.9" y="91.4">3</text>
<text x="171.7" y="93.9">S</text>
<text x="175.6" y="91.4" transform="rotate(-90 175.6 91.4)">A</text>
<text x="37.5" y="98.3">IP-</text>
<text x="44.5" y="97.5">GND</text>
<text x="51.9" y="96.4">2</text>
<text x="98" y="99">S</text>
<text x="101.9" y="96.4" transform="rotate(-90 101.9 96.4)">A</text>
<text x="148.4" y="101.5">3</text>
<text x="175.6" y="98.6" transform="rotate(-90 175.6 98.6)">E</text>
<text x="38.5" y="102.9" transform="rotate(-90 38.5 102.9)">5</text>
<text x="101.9" y="103.6" transform="rotate(-90 101.9 103.6)">E</text>
<text x="123.6" y="106.6">4</text>
<text x="127.5" y="107.7">VIN</text>
<text x="141.5" y="107.7">CAV</text>
<text x="141.6" y="102.6">+VS</text>
<text x="148.4" y="106.6">6</text>
<text x="122.4" y="111.7">10</text>
<text x="127.5" y="112.8">IOUT</text>
<text x="143" y="112.8">RL</text>
<text x="148.4" y="111.7">1</text>
<text x="142.7" y="117.9">DB</text>
<text x="148.4" y="116.8">7</text>
<text x="190.8" y="119.3" transform="rotate(-90 190.8 119.3)">7</text>
<text x="193.4" y="119.3" transform="rotate(-90 193.4 119.3)">1</text>
<text x="123.6" y="121.8">9</text>
<text x="127.5" y="122.9">BIN</text>
<text x="139.8" y="122.9">BOUT</text>
<text x="148.4" y="121.8">8</text>
<text x="187.1" y="121.8">3</text>
<text x="199.1" y="121.8">5</text>
<text x="199.1" y="124.4">6</text>
<text x="123.6" y="126.9">2</text>
<text x="127.5" y="128">COM</text>
<text x="142.2" y="128">-VS</text>
<text x="148.4" y="126.9">5</text>
<text x="187.1" y="126.9">2</text>
<text x="190.8" y="131.3" transform="rotate(-90 190.8 131.3)">4</text>
<text x="193.4" y="131.3" transform="rotate(-90 193.4 131.3)">8</text>
<text x="208.6" y="132" transform="rotate(-90 208.6 132)">A</text>
<text x="204.7" y="134.5">S</text>
<text x="208.6" y="139.1" transform="rotate(-90 208.6 139.1)">E</text>
<text x="111.5" y="165">1</text>
<text x="111.5" y="167.5">3</text>
<text x="122.4" y="165">2</text>
<text x="122.4" y="167.5">4</text>
<text x="111.5" y="170.1">5</text>
<text x="111.5" y="172.6">7</text>
<text x="122.4" y="170.1">6</text>
<text x="122.4" y="172.6">8</text>
<text x="111.5" y="175.1">9</text>
<text x="122.4" y="175.1">10</text>
</g>
<g font-size="1.8" fill="#800000">
<text x="148.4" y="25.1">+</text>
<text x="155.1" y="101.5" transform="rotate(-90 155.1 101.5)">+</text>
<text x="126.7" y="102.1">RMS&gt;DC</text>
<text x="104.2" y="118.6" transform="rotate(-90 104.2 118.6)">+</text>
<text x="109.3" y="124.3" transform="rotate(-90 109.3 124.3)">+</text>
</g>
</svg>
